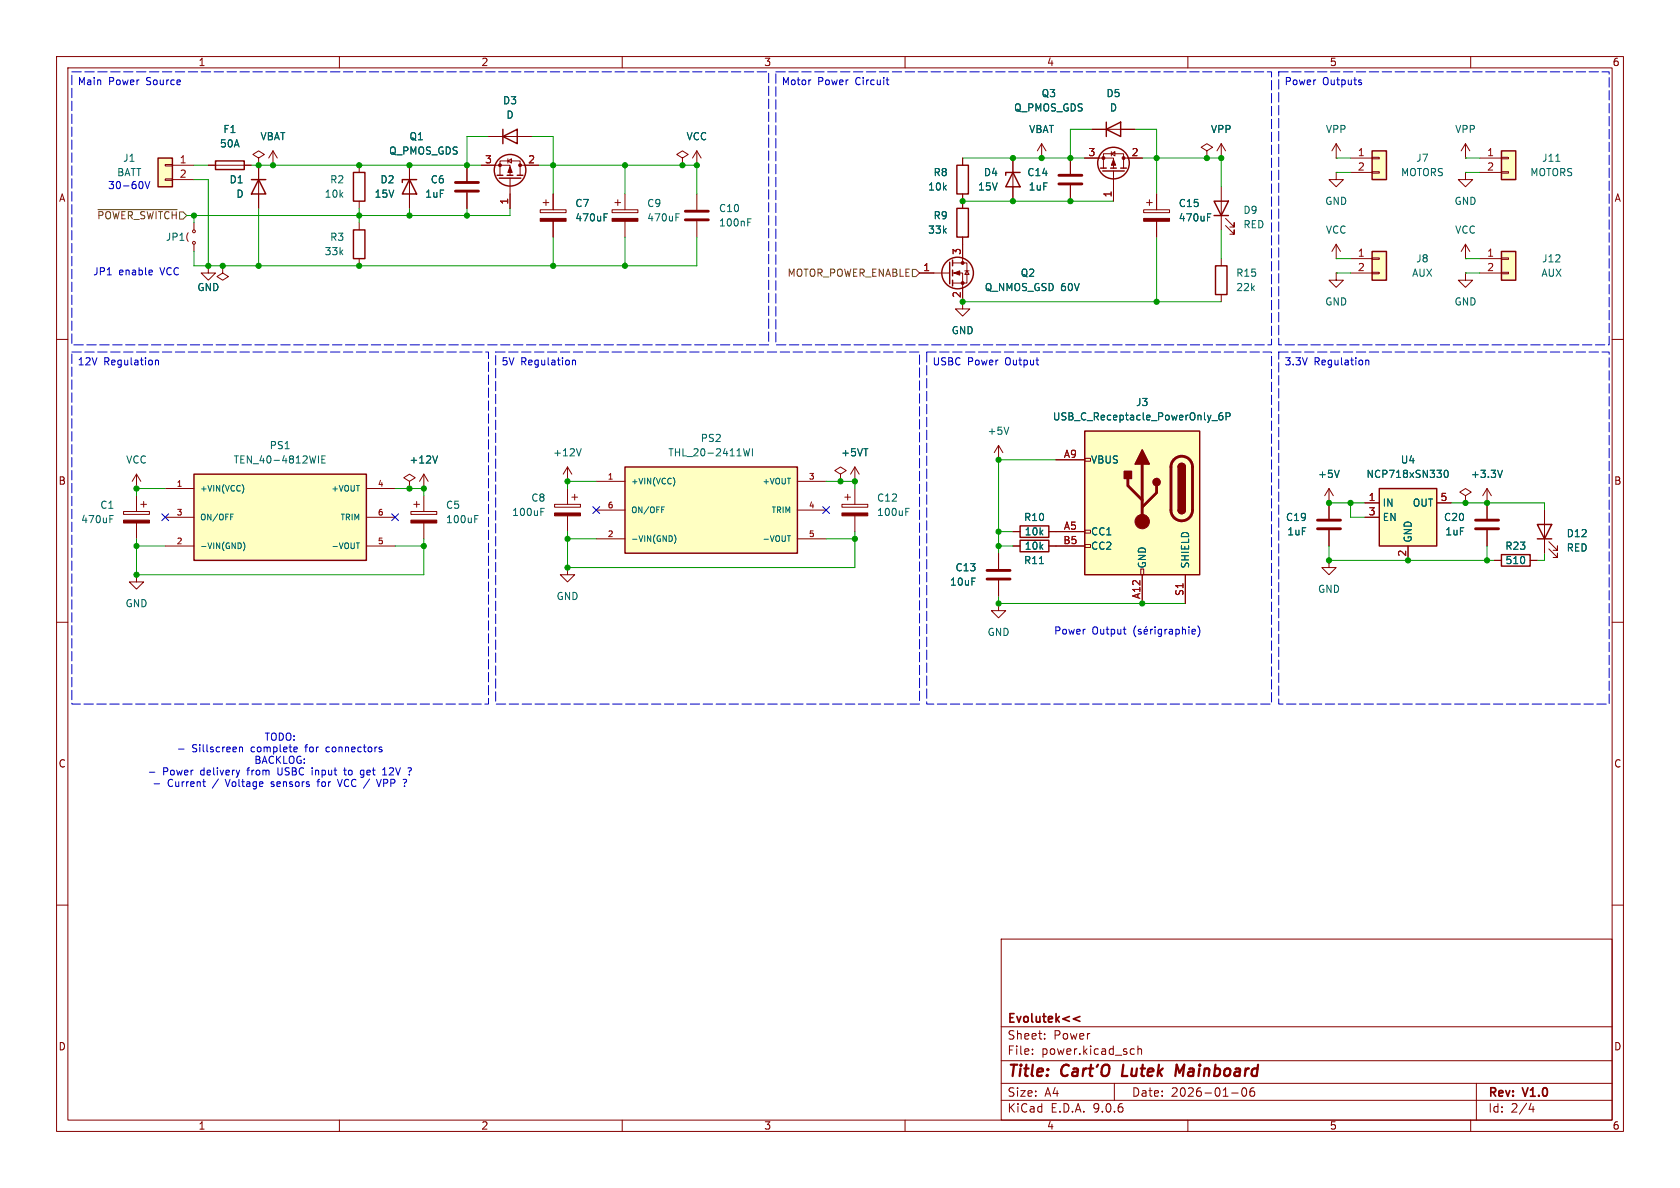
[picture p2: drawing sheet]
<svg xmlns="http://www.w3.org/2000/svg" width="297mm" height="210mm" viewBox="0 0 297 210" stroke-linecap="round" stroke-linejoin="round" font-family="sans-serif">
<g fill="none" stroke="#840000" stroke-width=".18">
<path d="M10 10h277v190h-277zM12 12h273v186h-273zM60 10v2M110 10v2M160 10v2M210 10v2M260 10v2M10 60h2M285 60h2M10 110h2M285 110h2M10 160h2"/>
<path d="M177 166h108v32h-108zM285 160h2M60 198v2M110 198v2M160 198v2M177 194.5h108M177 191.5h108M177 187.5h108M177 181.5h108M182.5 186.3v.1M182.5 185.5v.1M184.7 183.6v.1"/>
<path d="M184.7 182.8v.1M197 191.5v3M200.1 185.4l.4 .1M200.5 186.3l-.4 .1M201.2 185.5l.2-.1 .3 .1 .1 .9M201.2 184.9v1.5M210 198v2M217.7 193.2h1.2M219.7 192.4l.2-.1a.81 .81 0 0 1 .6 .6 .81 .81 0 0 1-.3 .8l-.2 .1a.81 .81 0 0 1-.3-1.4zM221.7 192.3a.59 .59 0 0 0-.7 .6v.6l.1 .2 .4 .1 .2-.1 .1-.5-.1-.3h-.5l-.2 .3M260 198v2M261 191.5v6.5"/>
<path d="M270.7 195l-.4 1.1h.9M271 195.6v1"/>
</g>
<path d="M198.6 188.2l-.3 2h1M209.4 188.2l-.9 1.4-.5-1.4-.2 2" fill="none" stroke="#840000" stroke-width=".4"/>
<path d="M190.9 179.7l-1.1 .4 1.1 .4" fill="none" stroke="#840000" stroke-width=".3"/>
<path d="M191.8 76.2h20.3v25.4h-20.3z" fill="#ffffc2"/>
<path d="M186.7 81.3h5.1M186.7 94h5.1M186.7 96.5h5.1M191.8 81h1v.5h-1zM191.8 93.7h1v.5h-1zM191.8 96.3h1v.5h-1zM201.7 100.6h.5v1h-.5zM201.9 101.6v5.1M209.5 101.6v5.1" fill="none" stroke="#840000" stroke-width=".18"/>
<path d="M191.8 76.2h20.3v25.4h-20.3zM208.3 82.6a.64 .64 0 0 1 .6-.7 .64 .64 0 0 1 .6 .7M208.3 90.2a.64 .64 0 0 0 .6 .6 .64 .64 0 0 0 .6-.6" fill="none" stroke="#840000" stroke-width=".25"/>
<path d="M199.4 84.6v1.3l2.5 2.5M201.9 82v10.2M204.5 85.9v1.2l-2.6 2.6M207.6 81.2a1.9 1.9 0 0 1 2-.4 1.9 1.9 0 0 1 1.2 1.8v7.6a1.91 1.91 0 0 1-1.9 1.9 1.91 1.91 0 0 1-1.9-1.9v-7.8l.2-.6z" fill="none" stroke="#840000" stroke-width=".51"/>
<g fill="#840000" stroke="#840000" stroke-width=".25">
<path d="M208.3 82.6h1.2v7.6h-1.2z"/>
<path d="M208.5 82.1a.64 .64 0 0 1 .7-.1 .64 .64 0 0 1 .3 .6h-1.2z"/>
<path d="M208.3 90.2h1.2a.64 .64 0 0 1-.6 .6 .64 .64 0 0 1-.6-.6z"/>
<path d="M201.9 79.5l1.3 2.5h-2.5z"/>
<path d="M198.8 83.3h1.2v1.3h-1.2z"/>
<circle cx="204.5" cy="85.2" r=".63"/>
</g>
<circle cx="201.9" cy="92.2" r="1.27" fill="#840000" stroke="#840000" stroke-width=".18"/>
<path d="M214.3 74.4h.9M216.1 73h-.4a.86 .86 0 0 0 0 1.2l.4-.1 .1-.4-.2-.2h-.3l-.2 .2M216.7 73.6h.7l.1-.2-.1-.3-.7-.1v1.2" fill="none" stroke="#006464" stroke-width=".18"/>
<path d="M242.6 44.5h2.5v5h-2.5z" fill="#ffffc2"/>
<path d="M242.6 44.5h2.5v5h-2.5z" fill="none" stroke="#840000" stroke-width=".25"/>
<g fill="none" stroke="#840000" stroke-width=".18">
<path d="M34.3 39.4v1.2M236.2 30.5v1.3h1.3l-1.3 1.2-1.3-1.2h1.3M236.2 30.5h.1M33.3 41.1l-.3 .8 .3 .8M34.3 43.2v1.3M36.8 47v1.3h1.3l-1.3 1.2-1.2-1.2h1.2M36.8 47h.1M236.2 45.7h.1M236.2 48.3v1.2h1.3l-1.3 1.3-1.3-1.3h1.3M236.2 48.3h.1M236.2 43.2l-.7 1.3M236.2 43.2l.8 1.3"/>
<path d="M236.2 43.2v2.5M238.8 45.7h3.8M238.8 48.3h3.8M242.6 45.6h1.2v.2h-1.2zM242.6 48.1h1.2v.3h-1.2zM259.1 48.3v1.2h1.2l-1.2 1.3-1.3-1.3h1.3M259.1 48.3h.1M259.1 45.7h.1M259.1 43.2l-.8 1.3M259.1 43.2l.7 1.3M259.1 43.2v2.5M24.1 86.4h.1"/>
<path d="M24.1 83.8l-.7 1.3M24.1 83.8l.8 1.3M24.1 83.8v2.6M234.9 99.1v1.2h1.3l-1.3 1.3-1.2-1.3h1.2M234.9 99.1h.1M234.9 88.9h.1M234.9 86.4v5.3M234.9 93.7v2.8M234.9 86.4l-.7 1.2M234.9 86.4l.8 1.2"/>
<circle cx="34.3" cy="42.9" r=".25"/>
<circle cx="34.3" cy="40.9" r=".25"/>
</g>
<path d="M232.9 91.9h4.1M232.9 93.5h4.1" fill="none" stroke="#840000" stroke-width=".51"/>
<path d="M236.8 83.1l-.5 1.3" fill="none" stroke="#006464" stroke-width=".18"/>
<path d="M265.4 44.5h2.6v5h-2.6z" fill="#ffffc2"/>
<path d="M265.4 44.5h2.6v5h-2.6z" fill="none" stroke="#840000" stroke-width=".25"/>
<g fill="none" stroke="#840000" stroke-width=".18">
<path d="M48.3 29.2h.1M48.3 26.7l-.8 1.2M48.3 26.7l.7 1.2M48.3 26.7v2.5M213.4 26.7l1-.7-1-.6-1.1 .6 1.1 .7v1.2M213.4 27.9h.1M215.9 27.9h.1M215.9 25.4l-.8 1.3M215.9 25.4l.8 1.3M215.9 25.4v2.5M261.6 45.7h3.8M261.6 48.3h3.8"/>
<path d="M265.4 45.6h1.3v.2h-1.3zM265.4 48.1h1.3v.3h-1.3zM262.9 88.9h.1M262.9 86.4l-.8 1.2M262.9 86.4l.8 1.2M262.9 86.4v2.5"/>
</g>
<path d="M265.6 83.1l-.4 1.3" fill="none" stroke="#006464" stroke-width=".18"/>
<path d="M243.8 86.4h10.2v10.1h-10.2z" fill="#ffffc2"/>
<path d="M169.2 36.8h2v5.1h-2zM169.2 29.2h2v5.1h-2zM195.6 22.9l2.5-1.3v2.5zM195.6 21.6v2.5M214.6 35.6h2.6l-1.3 2.5zM214.6 38.1h2.6M180.3 95.5h5.1v2h-5.1zM180.3 93h5.1v2h-5.1zM243.8 86.4h10.2v10.1h-10.2zM265.4 98h5.1v2.1h-5.1zM271.8 92.7h2.5l-1.3 2.6zM271.8 95.3h2.5" fill="none" stroke="#840000" stroke-width=".25"/>
<g fill="none" stroke="#840000" stroke-width=".18">
<path d="M170.2 27.9v1.3M170.2 34.3v2.5M193 22.9h7.7M215.9 33v7.6M216.7 39.9l1.5 1.5v-.8v.8h-.8M216.7 38.6l1.5 1.5v-.7v.7h-.8M170.2 53.3v1.3h1.2l-1.2 1.3-1.3-1.3h1.3M170.2 41.9v1.3M176.5 78.7l-.7 1.3M176.5 78.7l.8 1.3M176.5 78.7v2.6M72.6 90.4h4.6v.5h-4.6z"/>
<path d="M73.2 89.2h1M73.7 88.6v1.1M74.9 87.6v2.8M74.9 92.5v2.8M98 89.2h4.6v.5h-4.6zM100.3 85.1h.1M100.3 82.6v2.5M100.3 86.4v2.8M100.3 91.2v2.8M100.3 82.6l-.7 1.2M100.3 82.6l.8 1.2M101.1 87.9h1"/>
<path d="M101.6 87.4v1M176.5 81.3h.1M176.5 97.8v2.8M179.1 96.5h1.2M179.1 94h1.2M185.4 96.5h1.3M185.4 94h1.3M241.3 88.9h2.5M241.3 91.4h2.5M248.9 96.5v2.6M254 88.9h2.5M259.1 87.6l1-.6-1-.6-1 .6 1 .6v1.3"/>
<path d="M259.1 88.9h.1M262.9 88.9v2.8M262.9 93.7v2.8M264.2 99.1h1.2M270.5 99.1h1.3M273 90.2v7.6M273.8 97l1.5 1.6v-.8v.8h-.7M273.8 95.8l1.5 1.5v-.8v.8h-.7M24.1 101.6v1.3h1.3l-1.3 1.2-1.2-1.2h1.2M24.1 101.6h.1M100.3 100.3v1.3h1.3l-1.3 1.3-1.2-1.3h1.2M100.3 100.3h.1"/>
<path d="M176.5 106.7v1.3h1.3l-1.3 1.2-1.2-1.2h1.2M176.5 106.7h.1M176.5 102.6v2.8"/>
</g>
<path d="M102.7 79.3l-.4 1.3M178.3 75.5l-.4 1.3M83.9 91.7h.5M83.9 91.1h.6M95.6 90.5h.4M95.6 89.9h.6M183.8 99.6h.7M255.4 83.3l.2-.2a.68 .68 0 0 1 .4 .7 .68 .68 0 0 1-.4 .6l-.2-.1-.1-.4z" fill="none" stroke="#006464" stroke-width=".18"/>
<path d="M260.9 91.9h4M260.9 93.5h4M174.5 100.8h4.1M174.5 102.4h4.1" fill="none" stroke="#840000" stroke-width=".51"/>
<g fill="#840000" stroke="#840000" stroke-width=".18">
<path d="M72.6 91.9h4.6v.6h-4.6z"/>
<path d="M98 90.7h4.6v.5h-4.6z"/>
</g>
<path d="M265.4 26.7h2.6v5.1h-2.6z" fill="#ffffc2"/>
<g fill="none" stroke="#840000" stroke-width=".25">
<path d="M179.1 30.5l1.2 2.5h-2.5zM180.3 30.5h-2.5v.5M265.4 26.7h2.6v5.1h-2.6zM167.9 46.4v3.8M168.4 46v1M168.4 47.8v1M168.4 49.5v1"/>
<circle cx="169.3" cy="48.3" r="2.79"/>
</g>
<g fill="none" stroke="#840000" stroke-width=".18">
<path d="M179.1 27.9v7.7M184.1 27.9h.1M184.1 25.4l-.7 1.3M184.1 25.4l.8 1.3M184.1 25.4v2.5M189.2 27.9v2.8M189.2 32.8v2.8M261.6 27.9h3.8M261.6 30.5h3.8M265.4 27.8h1.3v.3h-1.3zM265.4 30.4h1.3v.2h-1.3zM39.4 47v1.3l1 .6-1 .6-1-.6 1-.6"/>
<path d="M39.4 47h.1M162.6 48.3h5.3M168.4 46.5h2.5v3.5h-2.5M168.4 48.3h1.8v5M170.2 43.2v3.3M170.6 47.9h.7M170.9 47.9l.4 .6h-.7z"/>
</g>
<path d="M275 28.5h.8" fill="none" stroke="#006464" stroke-width=".18"/>
<path d="M187.2 31h4.1M187.2 32.5h4.1" fill="none" stroke="#840000" stroke-width=".51"/>
<g fill="#840000" stroke="#840000" stroke-width=".18">
<path d="M168.7 48.3l1-.4v.7z"/>
<circle cx="170.2" cy="46.5" r=".25"/>
<circle cx="170.2" cy="50" r=".25"/>
</g>
<path d="M110.5 82.6h30.5v15.2h-30.5z" fill="#ffffc2"/>
<g fill="none" stroke="#840000" stroke-width=".25">
<path d="M194.6 29.7h1M194.9 30.2h3.9M196.3 29.7h1.1M198.1 29.7h1M214.9 47h2v5.1h-2zM110.5 82.6h30.5v15.2h-30.5z"/>
<circle cx="196.8" cy="28.8" r="2.79"/>
</g>
<g fill="none" stroke="#840000" stroke-width=".18">
<path d="M191.8 27.9h5v1.8M195.1 29.7v-2.5h3.5v2.5M196.5 27.2l.6-.4v.8zM196.5 26.8v.8M196.8 30.2v5.4M198.6 27.9h3.3M202.2 37.1h4.6v.5h-4.6zM202.7 35.8h1M203.2 35.3v1M204.5 34.3v2.8M204.5 39.1v2.8M236.2 27.9h.1"/>
<path d="M236.2 25.4l-.7 1.3M236.2 25.4l.8 1.3M236.2 25.4v2.5M259.1 30.5v1.3h1.2l-1.2 1.2-1.3-1.2h1.3M259.1 30.5h.1M259.1 27.9h.1M259.1 25.4l-.8 1.3M259.1 25.4l.7 1.3M259.1 25.4v2.5M215.9 45.7v1.3M215.9 52.1v1.2M105.4 85.1h5.1"/>
<path d="M105.4 90.2h5.1M105.4 95.3h5.1M141 85.1h5M141 90.2h5M141 95.3h5M148.6 83.8l1-.6-1-.6-1 .6 1 .6v1.3M148.6 85.1h.1M148.8 89.2h4.6v.5h-4.6zM149.4 87.9h1M149.9 87.4v1M151.1 85.1h.1M151.1 82.6l-.7 1.2"/>
<path d="M151.1 82.6l.8 1.2M151.1 82.6v2.5M151.1 86.4v2.8M151.1 91.2v2.8"/>
</g>
<path d="M213.5 38.4h.4M213.5 37.8h.6M131.4 79.3l.3 1.3 .3-.9 .2 .9 .3-1.3M133 79.3v1.3M117 90.1h.3M117 89.6h.5M118.8 94.9v.6M119 84.4a1.17 1.17 0 0 1 0 1.5M119.2 94.6a1.17 1.17 0 0 1 0 1.5M139.2 94.7h.6M160.1 90.5h.5M160.1 89.9h.6" fill="none" stroke="#006464" stroke-width=".18"/>
<g fill="#840000" stroke="#840000" stroke-width=".18">
<path d="M196.8 28.2l.4 1h-.7z"/>
<path d="M202.2 38.6h4.6v.5h-4.6z"/>
<path d="M148.8 90.7h4.6v.5h-4.6z"/>
<circle cx="198.6" cy="27.9" r=".25"/>
<circle cx="195.1" cy="27.9" r=".25"/>
</g>
<path d="M242.6 26.7h2.5v5.1h-2.5z" fill="#ffffc2"/>
<g fill="none" stroke="#840000" stroke-width=".25">
<path d="M38.1 28.4h5.1v1.6h-5.1zM44.4 31.8h2.6M45.7 31.8l1.3 2.5h-2.6zM62.5 30.5h2v5.1h-2zM72.4 31.8l1.3 2.5h-2.6zM73.7 31.8h-2.6v.5M87.9 31h1M88.3 31.5h3.8M88.9 24.1l2.5-1.2v2.5zM88.9 22.9v2.5M89.7 31h1M91.4 31h1.1"/>
<path d="M242.6 26.7h2.5v5.1h-2.5z"/>
<circle cx="90.2" cy="30.1" r="2.79"/>
</g>
<g fill="none" stroke="#840000" stroke-width=".18">
<path d="M36.8 29.2h7.6M45.7 27.9l1-.6-1-.6-1 .6 1 .6v1.3M45.7 29.2h.1M45.7 29.2v7.6M63.5 29.2v1.3M63.5 35.6v1.2M72.4 29.2v7.6M82.5 29.2v2.8M82.5 34v2.8M85.1 29.2h5.1v1.8M86.4 24.1h7.6M88.4 31v-2.6h3.5v2.6"/>
<path d="M89.8 28.4l.6-.3v.7zM89.8 28.1v.7M90.2 31.5v5.3M91.9 29.2h3.3M95.5 37.1h4.6v.5h-4.6zM96 35.8h1M96.5 35.3v1M97.8 34.3v2.8M97.8 39.1v2.8M108.2 37.1h4.6v.5h-4.6zM108.7 35.8h1M109.2 35.3v1"/>
<path d="M110.5 34.3v2.8M110.5 39.1v2.8M120.6 27.9l1.1-.6-1.1-.6-1 .6 1 .6v1.3M120.6 29.2h.1M123.2 29.2h.1M123.2 26.7l-.8 1.2M123.2 26.7l.8 1.2M123.2 26.7v2.5M123.2 34.3v2.8M123.2 39.1v2.8M238.8 27.9h3.8M238.8 30.5h3.8"/>
<path d="M242.6 27.8h1.2v.3h-1.2zM242.6 30.4h1.2v.2h-1.2z"/>
</g>
<g fill="#840000" stroke="#840000" stroke-width=".18">
<path d="M95.5 38.6h4.6v.5h-4.6z"/>
<path d="M108.2 38.6h4.6v.5h-4.6z"/>
<path d="M90.2 29.5l.4 1h-.8z"/>
<circle cx="91.9" cy="29.2" r=".25"/>
<circle cx="88.4" cy="29.2" r=".25"/>
</g>
<path d="M106.8 38.4h.4M106.8 37.8h.6M119.5 38.4h.4M119.5 37.8h.6M132.2 39.3h.4M132.2 38.7h.6" fill="none" stroke="#006464" stroke-width=".18"/>
<path d="M80.5 32.3h4.1M80.5 33.8h4.1M121.2 37.3h4M121.2 38.9h4" fill="none" stroke="#840000" stroke-width=".51"/>
<path d="M27.9 27.9h2.6v5.1h-2.6z" fill="#ffffc2"/>
<path d="M27.9 27.9h2.6v5.1h-2.6z" fill="none" stroke="#840000" stroke-width=".25"/>
<path d="M29.2 29.1h1.3v.2h-1.3zM29.2 31.6h1.3v.3h-1.3zM30.5 29.2h3.8M30.5 31.8h3.8M72.4 85.1l1-.6-1-.7-1 .7 1 .6v1.3M72.4 86.4h.1" fill="none" stroke="#840000" stroke-width=".18"/>
<path d="M34.3 83.8h30.5v15.3h-30.5z" fill="#ffffc2"/>
<path d="M62.5 40.6h2v5.1h-2zM34.3 83.8h30.5v15.3h-30.5z" fill="none" stroke="#840000" stroke-width=".25"/>
<g fill="none" stroke="#840000" stroke-width=".18">
<path d="M36.8 29.2h1.3M43.2 29.2h1.2M45.7 29.2h.1M45.7 29.2v2.6M45.7 34.3v2.5M48.3 29.2h.1M63.5 39.4v1.2M72.4 29.2v2.6M72.4 34.3v2.5M82.5 29.2v2.8M82.5 34v2.8M85.1 29.2h2.5"/>
<path d="M86.4 24.1h2.5M90.2 34.3v2.5M91.4 24.1h2.6M92.7 29.2h2.5M97.8 34.3v2.8M97.8 39.1v2.8M120.6 29.2h.1M123.2 29.2h.1M170.2 27.9v1.3M170.2 34.3v2.5M179.1 27.9v2.6M179.1 33v2.6"/>
<path d="M184.1 27.9h.1M189.2 27.9v2.8M189.2 32.8v2.8M191.8 27.9h2.5M193 22.9h2.6M196.8 33v2.6M198.1 22.9h2.6M199.4 27.9h2.5M204.5 34.3v2.8M204.5 39.1v2.8M213.4 27.9h.1M215.9 27.9h.1"/>
<path d="M36.8 47h.1M39.4 47h.1M63.5 45.7v1.3M162.6 48.3h2.5M170.2 41.9v3.8M170.2 50.8v2.5M21.8 90.4h4.6v.5h-4.6zM24.1 87.6v2.8M24.1 92.5v2.8M24.9 89.2h1M25.4 88.6v1.1M29.2 86.4h5.1"/>
<path d="M29.2 91.4h5.1M29.2 96.5h5.1M64.8 86.4h5M64.8 91.4h5M64.8 96.5h5M72.4 86.4h.1M74.9 86.4h.1M74.9 83.8l-.7 1.3M74.9 83.8l.8 1.3M74.9 83.8v2.6M148.6 85.1h.1M151.1 85.1h.1"/>
<path d="M176.5 97.8v2.8M179.1 96.5h1.2M179.1 94h1.2M185.4 96.5h6.4M185.4 94h6.4M186.7 81.3h5.1M234.9 88.9h.1M234.9 88.9v2.8M234.9 93.7v2.8M241.3 91.4h2.5M241.3 88.9h2.5M248.9 96.5v2.6"/>
<path d="M254 88.9h2.5M259.1 88.9h.1M262.9 88.9h.1M262.9 88.9v2.8M262.9 93.7v2.8M264.2 99.1h1.2M270.5 99.1h1.3M273 90.2v2.5M273 95.3v2.5M176.5 102.6v2.8M201.9 101.6v5.1M209.5 101.6v5.1"/>
</g>
<g fill="none" stroke="#006464" stroke-width=".18">
<path d="M106.8 38.4h.4M106.8 37.8h.6M213.5 38.4h.4M213.5 37.8h.6M214.3 74.4h.9M216.1 73h-.4a.86 .86 0 0 0 0 1.2l.4-.1 .1-.4-.2-.2h-.3l-.2 .2M216.7 73.6h.7l.1-.2-.1-.3-.7-.1v1.2M19.4 91.7h.4M19.4 91.1h.6M40.8 91.4h.3M40.8 90.9h.5M42.6 96.2v.5"/>
<path d="M42.8 85.7a1.17 1.17 0 0 1 0 1.5M43 95.8a1.17 1.17 0 0 1 0 1.6M56.3 80.6v1.3M56.9 81.2h.4M57.5 80.6h-.6v1.3h.6M63 96h.6M77.3 80.6l-.4 1.3M183.8 99.6h.7M236.8 83.1l-.5 1.3M255.4 83.3l.2-.2a.68 .68 0 0 1 .4 .7 .68 .68 0 0 1-.4 .6l-.2-.1-.1-.4zM265.6 83.1l-.4 1.3"/>
</g>
<path d="M21.8 91.9h4.6v.6h-4.6z" fill="#840000" stroke="#840000" stroke-width=".18"/>
<path d="M17.3 37.1h14M161.3 47.6h.6l.7 .7-.7 .6h-.6z" fill="none" stroke="#725600" stroke-width=".18"/>
<g fill="none" stroke="#009600" stroke-width=".18">
<path d="M34.3 29.2h2.5M34.3 31.8h2.5v15.2M44.4 29.2h40.7M45.7 36.8v10.2M63.5 36.8v2.6M72.4 36.8v1.3M82.5 36.8v1.3M86.4 24.1h-3.9v5.1M90.2 36.8v1.3h-55.9M94 24.1h3.8v10.2M95.2 29.2h28v5.1M110.5 29.2v5.1"/>
<path d="M170.2 27.9h21.6M170.2 35.6h26.6M193 22.9h-3.8v5M200.7 22.9h3.8v11.4M201.9 27.9h14v5.1M236.2 27.9h2.6M236.2 30.5h2.6M259.1 27.9h2.5M259.1 30.5h2.5M97.8 41.9v5.1M110.5 41.9v5.1M123.2 41.9v5.1h-88.9v-2.5"/>
<path d="M170.2 53.3h45.7M204.5 41.9v11.4M215.9 40.6v5.1M236.2 45.7h2.6M236.2 48.3h2.6M259.1 45.7h2.5M259.1 48.3h2.5M24.1 95.3v6.3h50.8v-6.3M24.1 96.5h5.1M29.2 86.4h-5.1v1.2M69.8 86.4h5.1v1.2M69.8 96.5h5.1"/>
<path d="M100.3 95.3h5.1M100.3 94v6.3h50.8v-6.3M105.4 85.1h-5.1v1.3M146 95.3h5.1M146 85.1h5.1v1.3M176.5 96.5h2.6M176.5 94h2.6M186.7 81.3h-10.2v16.5M234.9 88.9h6.4M234.9 96.5v2.6h29.3M238.8 88.9v2.5h2.5M256.5 88.9h16.5v1.3"/>
<path d="M262.9 96.5v2.6M273 97.8v1.3h-1.2M176.5 105.4v1.3h33"/>
</g>
<path d="M28.6 90.8l1.2 1.2M29.8 90.8l-1.2 1.2M69.2 90.8l1.3 1.2M70.5 90.8l-1.3 1.2M104.8 89.6l1.2 1.2M106 89.6l-1.2 1.2M145.4 89.6l1.3 1.2M146.7 89.6l-1.3 1.2" fill="none" stroke="#000084" stroke-width=".18"/>
<path d="M12.7 12.7h123.2v48.3h-123.2zM137.2 12.7h87.6v48.3h-87.6zM226.1 12.7h58.4v48.3h-58.4zM12.7 62.2h73.7v62.3h-73.7zM87.6 62.2h75v62.3h-75zM163.8 62.2h61v62.3h-61zM226.1 62.2h58.4v62.3h-58.4z" fill="none" stroke="#0000c2" stroke-width=".18" stroke-dasharray="1.7 .6"/>
<g fill="none" stroke="#0000c2" stroke-width=".18">
<path d="M143.2 14.1h.2M156.7 14.1h.4M156.9 14.9l.2 .1M240.5 14.6l.2 .1-.2 .3M240.5 14.1l.2 .1M25.6 32.1l.5 1.2 .4-1.2M26.8 47.7l.1 .3-.6 .2M26.9 48.5l-.1 .1M27.5 63.8l.2-.1h.3v.8M27.5 63.7v.8M101.2 63.8l.2-.1h.3v.8M101.2 63.7v.8"/>
<path d="M241.4 63.7v.8M241.4 63.8l.2-.1h.3l.1 .8M198.6 111.2h.5M198.9 112.1h.2M200.8 110.6a1.46 1.46 0 0 0 0 2M201.7 111.3l-.3-.1-.2 .2 .1 .2 .4 .1v.3h-.5M202.3 111.7l.6-.2-.1-.2-.4-.1-.1 .2v.6h.5M202.7 110.8l-.2 .1M203.4 111.2v.9M203.8 111.2l-.4 .3M204.2 110.8v.1M204.2 111.2v.9"/>
<path d="M205.3 111.3l-.3-.1-.3 .3 .2 .5h.4M205.3 111.2v1.1l-.2 .2h-.3M206 111.2v.9M206.3 111.2l-.3 .3M206.7 111.3h.5l.1 .8M207.3 111.5l-.4 .1-.2 .2 .2 .3 .4-.1M207.9 111.3l.3-.1 .3 .3-.1 .5h-.5M207.9 111.2v1.3M209 111.4l.2-.2 .3 .1 .1 .8M209 110.8v1.3M210.2 110.8v.1M210.2 111.2v.9"/>
<path d="M210.7 111.7l.6-.2v-.2l-.4-.1-.2 .2 .1 .6h.5M211.8 110.6a1.46 1.46 0 0 1 0 2M26.4 136.5h1M27.2 138.6h1M31.6 132.4h.9M36 138.9l.3 .1M42.3 132.1v.8M42.3 132.2l.2-.1h.3l.1 .8M42.4 136.1l-.3 .9M52.1 132.1h.4l.1 .3-.7 .1M52.5 132.8l-.4 .1M55.2 135.7v.1"/>
<path d="M55.2 136.1v.9M56.2 138v1M59.7 137.8l.4 1.2M60.7 136.1h.5M60.9 135.7v1.1l.3 .2M63.8 136.9l.2 .1 .3-.1M63.8 137.4h.1M64.3 137.3l-.2 .1M64.3 136.2l-.3-.1-.2 .2M66.6 137.8l.4 1.2 .4-1.2M67.2 132.1h.3M67.2 132.5h.3l.1 .2-.2 .2h-.3"/>
<path d="M67.6 137h.8M67.8 136l.2-.3v1.3M72.5 135.7l.2 .2-.1 .3"/>
</g>
<g fill="#009600" stroke="#009600" stroke-width=".18">
<circle cx="234.9" cy="99.1" r=".46"/>
<circle cx="234.9" cy="88.9" r=".46"/>
<circle cx="262.9" cy="88.9" r=".46"/>
<circle cx="262.9" cy="99.1" r=".46"/>
<circle cx="248.9" cy="99.1" r=".46"/>
<circle cx="176.5" cy="94" r=".46"/>
<circle cx="176.5" cy="96.5" r=".46"/>
<circle cx="204.5" cy="53.3" r=".46"/>
<circle cx="176.5" cy="81.3" r=".46"/>
<circle cx="176.5" cy="106.7" r=".46"/>
<circle cx="201.9" cy="106.7" r=".46"/>
<circle cx="151.1" cy="95.3" r=".46"/>
<circle cx="151.1" cy="85.1" r=".46"/>
<circle cx="170.2" cy="53.3" r=".46"/>
<circle cx="189.2" cy="35.6" r=".46"/>
<circle cx="170.2" cy="35.6" r=".46"/>
<circle cx="179.1" cy="27.9" r=".46"/>
<circle cx="179.1" cy="35.6" r=".46"/>
<circle cx="204.5" cy="27.9" r=".46"/>
<circle cx="215.9" cy="27.9" r=".46"/>
<circle cx="189.2" cy="27.9" r=".46"/>
<circle cx="184.1" cy="27.9" r=".46"/>
<circle cx="259.1" cy="88.9" r=".46"/>
<circle cx="238.8" cy="88.9" r=".46"/>
<circle cx="213.4" cy="27.9" r=".46"/>
<circle cx="24.1" cy="86.4" r=".46"/>
<circle cx="24.1" cy="96.5" r=".46"/>
<circle cx="24.1" cy="101.6" r=".46"/>
<circle cx="34.3" cy="38.1" r=".46"/>
<circle cx="39.4" cy="47" r=".46"/>
<circle cx="36.8" cy="47" r=".46"/>
<circle cx="63.5" cy="38.1" r=".46"/>
<circle cx="100.3" cy="100.3" r=".46"/>
<circle cx="100.3" cy="95.3" r=".46"/>
<circle cx="82.5" cy="29.2" r=".46"/>
<circle cx="82.5" cy="38.1" r=".46"/>
<circle cx="72.4" cy="29.2" r=".46"/>
<circle cx="97.8" cy="29.2" r=".46"/>
<circle cx="72.4" cy="38.1" r=".46"/>
<circle cx="110.5" cy="29.2" r=".46"/>
<circle cx="100.3" cy="85.1" r=".46"/>
<circle cx="148.6" cy="85.1" r=".46"/>
<circle cx="97.8" cy="47" r=".46"/>
<circle cx="120.6" cy="29.2" r=".46"/>
<circle cx="123.2" cy="29.2" r=".46"/>
<circle cx="110.5" cy="47" r=".46"/>
<circle cx="63.5" cy="29.2" r=".46"/>
<circle cx="48.3" cy="29.2" r=".46"/>
<circle cx="63.5" cy="47" r=".46"/>
<circle cx="45.7" cy="47" r=".46"/>
<circle cx="45.7" cy="29.2" r=".46"/>
<circle cx="74.9" cy="96.5" r=".46"/>
<circle cx="72.4" cy="86.4" r=".46"/>
<circle cx="74.9" cy="86.4" r=".46"/>
</g>
<g font-size="2.8" fill="#840000">
<text x="178" y="190.9">Title:</text>
<text x="187.7" y="190.9">Cart'O</text>
<text x="199.2" y="190.9">Lutek</text>
<text x="209.4" y="190.9">Mainboard</text>
</g>
<g font-size="2.1" fill="#840000">
<text x="178" y="184">Sheet:</text>
<text x="178" y="181.2">Evolutek&lt;&lt;</text>
<text x="186.2" y="184">Power</text>
<text x="178" y="186.7">File:</text>
<text x="184.1" y="186.7">power.kicad_sch</text>
<text x="178" y="196.9">KiCad</text>
<text x="178" y="194.1">Size:</text>
<text x="184.7" y="194.1">A4</text>
<text x="185.7" y="196.9">E.D.A.</text>
<text x="193.3" y="196.9">9.0.6</text>
<text x="200" y="194.1">Date:</text>
<text x="207" y="194.1">2026-01-06</text>
<text x="263" y="194.3">Rev:</text>
<text x="263" y="196.9">Id:</text>
<text x="267.1" y="196.9">2/4</text>
<text x="269.4" y="194.3">V1.0</text>
</g>
<g font-size="1.8" fill="#840000">
<text x="35" y="11.9">1</text>
<text x="85" y="11.9">2</text>
<text x="135" y="11.9">3</text>
<text x="185" y="11.9">4</text>
<text x="235" y="11.9">5</text>
<text x="285" y="11.9">6</text>
<text x="10.3" y="35.9">A</text>
<text x="285.3" y="35.9">A</text>
<text x="10.3" y="85.9">B</text>
<text x="285.3" y="85.9">B</text>
<text x="10.3" y="135.9">C</text>
<text x="285.3" y="135.9">C</text>
<text x="10.3" y="185.9">D</text>
<text x="285.3" y="185.9">D</text>
<text x="35" y="199.9">1</text>
<text x="85" y="199.9">2</text>
<text x="135" y="199.9">3</text>
<text x="185" y="199.9">4</text>
<text x="235" y="199.9">5</text>
<text x="285" y="199.9">6</text>
</g>
<g font-size="1.8" fill="#0000c2">
<text x="13.7" y="15.4">Main</text>
<text x="19.2" y="15.4">Power</text>
<text x="26" y="15.4">Source</text>
<text x="138.1" y="15.4">Motor</text>
<text x="144.5" y="15.4">Power</text>
<text x="151.3" y="15.4">Circuit</text>
<text x="227" y="15.4">Power</text>
<text x="233.8" y="15.4">Outputs</text>
<text x="19" y="33.6">30-60V</text>
<text x="16.4" y="48.9">JP1</text>
<text x="21" y="48.9">enable</text>
<text x="28.5" y="48.9">VCC</text>
<text x="13.7" y="64.9">12V</text>
<text x="18.3" y="64.9">Regulation</text>
<text x="88.6" y="64.9">5V</text>
<text x="92.1" y="64.9">Regulation</text>
<text x="164.8" y="64.9">USBC</text>
<text x="171" y="64.9">Power</text>
<text x="177.8" y="64.9">Output</text>
<text x="227" y="64.9">3.3V</text>
<text x="232.3" y="64.9">Regulation</text>
<text x="186.3" y="112.4">Power</text>
<text x="193.1" y="112.4">Output</text>
<text x="46.7" y="131.1">TODO:</text>
<text x="28.7" y="137.3">Power</text>
<text x="33.9" y="133.2">Sillscreen</text>
<text x="35.5" y="137.3">delivery</text>
<text x="44" y="137.3">from</text>
<text x="44.5" y="133.2">complete</text>
<text x="44.9" y="135.2">BACKLOG:</text>
<text x="49.5" y="137.3">USBC</text>
<text x="54.3" y="133.2">for</text>
<text x="55.8" y="137.3">input</text>
<text x="58.1" y="133.2">connectors</text>
<text x="61.7" y="137.3">to</text>
<text x="64.8" y="137.3">get</text>
<text x="68.9" y="137.3">12V</text>
<text x="29.6" y="139.3">Current</text>
<text x="37.7" y="139.3">/</text>
<text x="40.2" y="139.3">Voltage</text>
<text x="48.4" y="139.3">sensors</text>
<text x="56.8" y="139.3">for</text>
<text x="60.7" y="139.3">VCC /</text>
<text x="68" y="139.3">VPP</text>
</g>
<g font-size="1.8" fill="#006464">
<text x="184" y="17.4">Q3</text>
<text x="195.5" y="17.4">D5</text>
<text x="39.4" y="23.7">F1</text>
<text x="88.8" y="18.6">D3</text>
<text x="89.4" y="21.2">D</text>
<text x="179.2" y="19.9">Q_PMOS_GDS</text>
<text x="181.8" y="23.7">VBAT</text>
<text x="196.1" y="19.9">D</text>
<text x="214" y="23.7">VPP</text>
<text x="234.3" y="23.7">VPP</text>
<text x="257.2" y="23.7">VPP</text>
<text x="21.7" y="28.8">J1</text>
<text x="38.8" y="26.3">50A</text>
<text x="46" y="25">VBAT</text>
<text x="68.7" y="27.5">Q_PMOS_GDS</text>
<text x="72.3" y="25">Q1</text>
<text x="121.3" y="25">VCC</text>
<text x="250.3" y="28.8">J7</text>
<text x="272.5" y="28.8">J11</text>
<text x="20.6" y="31.3">BATT</text>
<text x="40.5" y="32.6">D1</text>
<text x="41.7" y="35.2">D</text>
<text x="57.3" y="35.2">10k</text>
<text x="58.3" y="32.6">R2</text>
<text x="66.1" y="35.2">15V</text>
<text x="67.2" y="32.6">D2</text>
<text x="75.1" y="35.2">1uF</text>
<text x="76" y="32.6">C6</text>
<text x="164" y="33.9">10k</text>
<text x="164.9" y="31.3">R8</text>
<text x="172.8" y="33.9">15V</text>
<text x="173.8" y="31.3">D4</text>
<text x="181.5" y="31.3">C14</text>
<text x="181.8" y="33.9">1uF</text>
<text x="247.6" y="31.3">MOTORS</text>
<text x="270.4" y="31.3">MOTORS</text>
<text x="101.6" y="36.8">C7</text>
<text x="101.6" y="39.3">470uF</text>
<text x="114.3" y="36.8">C9</text>
<text x="114.3" y="39.3">470uF</text>
<text x="127" y="40.2">100nF</text>
<text x="127" y="37.7">C10</text>
<text x="164" y="41.5">33k</text>
<text x="164.9" y="39">R9</text>
<text x="208.3" y="39.3">470uF</text>
<text x="208.3" y="36.8">C15</text>
<text x="219.7" y="38">D9</text>
<text x="219.7" y="40.6">RED</text>
<text x="234.2" y="36.4">GND</text>
<text x="234.3" y="41.5">VCC</text>
<text x="257" y="36.4">GND</text>
<text x="257.2" y="41.5">VCC</text>
<text x="29.2" y="42.8">JP1</text>
<text x="57.3" y="45.3">33k</text>
<text x="58.3" y="42.8">R3</text>
<text x="250.3" y="46.6">J8</text>
<text x="272.5" y="46.6">J12</text>
<text x="34.8" y="51.7">GND</text>
<text x="174" y="51.7">Q_NMOS_GSD 60V</text>
<text x="180.3" y="49.1">Q2</text>
<text x="218.4" y="51.7">22k</text>
<text x="218.4" y="49.1">R15</text>
<text x="249.5" y="49.1">AUX</text>
<text x="272.4" y="49.1">AUX</text>
<text x="168.1" y="59.3">GND</text>
<text x="234.2" y="54.2">GND</text>
<text x="257" y="54.2">GND</text>
<text x="200.7" y="72">J3</text>
<text x="174.5" y="77.1">+5V</text>
<text x="186" y="74.5">USB_C_Receptacle_PowerOnly_6P</text>
<text x="22.2" y="82.1">VCC</text>
<text x="41.2" y="82.1">TEN_40-4812WIE</text>
<text x="47.6" y="79.6">PS1</text>
<text x="72.3" y="82.1">+12V</text>
<text x="97.7" y="80.9">+12V</text>
<text x="118" y="80.9">THL_20-2411WI</text>
<text x="123.8" y="78.3">PS2</text>
<text x="148.6" y="80.9">+5VT</text>
<text x="192.8" y="82.1">VBUS</text>
<text x="247.5" y="82.1">U4</text>
<text x="93.8" y="88.9">C8</text>
<text x="154.9" y="88.9">C12</text>
<text x="232.9" y="84.7">+5V</text>
<text x="241.5" y="84.7">NCP718xSN330</text>
<text x="244.3" y="89.8">IN</text>
<text x="249.7" y="89.8">OUT</text>
<text x="259.9" y="84.7">+3.3V</text>
<text x="14.2" y="92.7">470uF</text>
<text x="17.6" y="90.1">C1</text>
<text x="78.7" y="90.1">C5</text>
<text x="78.7" y="92.7">100uF</text>
<text x="90.4" y="91.4">100uF</text>
<text x="154.9" y="91.4">100uF</text>
<text x="180.9" y="92.3">R10</text>
<text x="181.1" y="94.8">10k</text>
<text x="192.8" y="94.8">CC1</text>
<text x="227.2" y="92.3">C19</text>
<text x="227.5" y="94.8">1uF</text>
<text x="244.3" y="92.3">EN</text>
<text x="255.2" y="92.3">C20</text>
<text x="255.4" y="94.8">1uF</text>
<text x="276.9" y="95.2">D12</text>
<text x="168.8" y="101.2">C13</text>
<text x="180.9" y="99.9">R11</text>
<text x="181.1" y="97.4">10k</text>
<text x="192.8" y="97.4">CC2</text>
<text x="202.8" y="100.6" transform="rotate(-90 202.8 100.6)">GND</text>
<text x="210.4" y="100.6" transform="rotate(-90 210.4 100.6)">SHIELD</text>
<text x="249.8" y="96" transform="rotate(-90 249.8 96)">GND</text>
<text x="266" y="97.4">R23</text>
<text x="266.1" y="99.9">510</text>
<text x="276.9" y="97.7">RED</text>
<text x="22.1" y="107.5">GND</text>
<text x="98.3" y="106.3">GND</text>
<text x="167.9" y="103.7">10uF</text>
<text x="232.9" y="105">GND</text>
<text x="174.5" y="112.6">GND</text>
</g>
<g font-size="1.8" fill="#a90000">
<text x="31.7" y="29">1</text>
<text x="85.7" y="29">3</text>
<text x="93.3" y="29">2</text>
<text x="192.3" y="27.7">3</text>
<text x="200" y="27.7">2</text>
<text x="240" y="27.7">1</text>
<text x="262.8" y="27.7">1</text>
<text x="31.7" y="31.5">2</text>
<text x="196.6" y="35" transform="rotate(-90 196.6 35)">1</text>
<text x="240" y="30.2">2</text>
<text x="262.8" y="30.2">2</text>
<text x="89.9" y="36.3" transform="rotate(-90 89.9 36.3)">1</text>
<text x="169.9" y="45.2" transform="rotate(-90 169.9 45.2)">3</text>
<text x="240" y="45.5">1</text>
<text x="262.8" y="45.5">1</text>
<text x="163.1" y="48">1</text>
<text x="169.9" y="52.8" transform="rotate(-90 169.9 52.8)">2</text>
<text x="240" y="48">2</text>
<text x="262.8" y="48">2</text>
<text x="188" y="81">A9</text>
<text x="241.9" y="88.6">1</text>
<text x="254.6" y="88.6">5</text>
<text x="188" y="93.7">A5</text>
<text x="241.9" y="91.2">3</text>
<text x="187.9" y="96.3">B5</text>
<text x="248.7" y="98.5" transform="rotate(-90 248.7 98.5)">2</text>
<text x="201.7" y="106" transform="rotate(-90 201.7 106)">A12</text>
<text x="209.3" y="105.5" transform="rotate(-90 209.3 105.5)">S1</text>
</g>
<text font-size="1.8" fill="#009600" x="17.1" y="39">~{POWER_SWITCH}</text>
<text font-size="1.8" fill="#725600" x="139.1" y="49.1">MOTOR_POWER_ENABLE</text>
<g font-size="1.4" fill="#a90000">
<text x="31.1" y="86.1">1</text>
<text x="66.7" y="86.1">4</text>
<text x="107.3" y="84.8">1</text>
<text x="107.3" y="89.9">6</text>
<text x="142.9" y="84.8">3</text>
<text x="142.9" y="89.9">4</text>
<text x="31.1" y="91.2">3</text>
<text x="66.7" y="91.2">6</text>
<text x="107.3" y="95">2</text>
<text x="142.9" y="95">5</text>
<text x="31.1" y="96.3">2</text>
<text x="66.7" y="96.3">5</text>
</g>
<g font-size="1.4" fill="#006464">
<text x="35.3" y="87.1">+VIN(VCC)</text>
<text x="58.5" y="87.1">+VOUT</text>
<text x="111.5" y="85.8">+VIN(VCC)</text>
<text x="134.7" y="85.8">+VOUT</text>
<text x="35.3" y="92.2">ON/OFF</text>
<text x="60.1" y="92.2">TRIM</text>
<text x="111.5" y="90.9">ON/OFF</text>
<text x="111.5" y="96">-VIN(GND)</text>
<text x="134.7" y="96">-VOUT</text>
<text x="136.3" y="90.9">TRIM</text>
<text x="35.3" y="97.3">-VIN(GND)</text>
<text x="58.5" y="97.3">-VOUT</text>
</g>
</svg>
